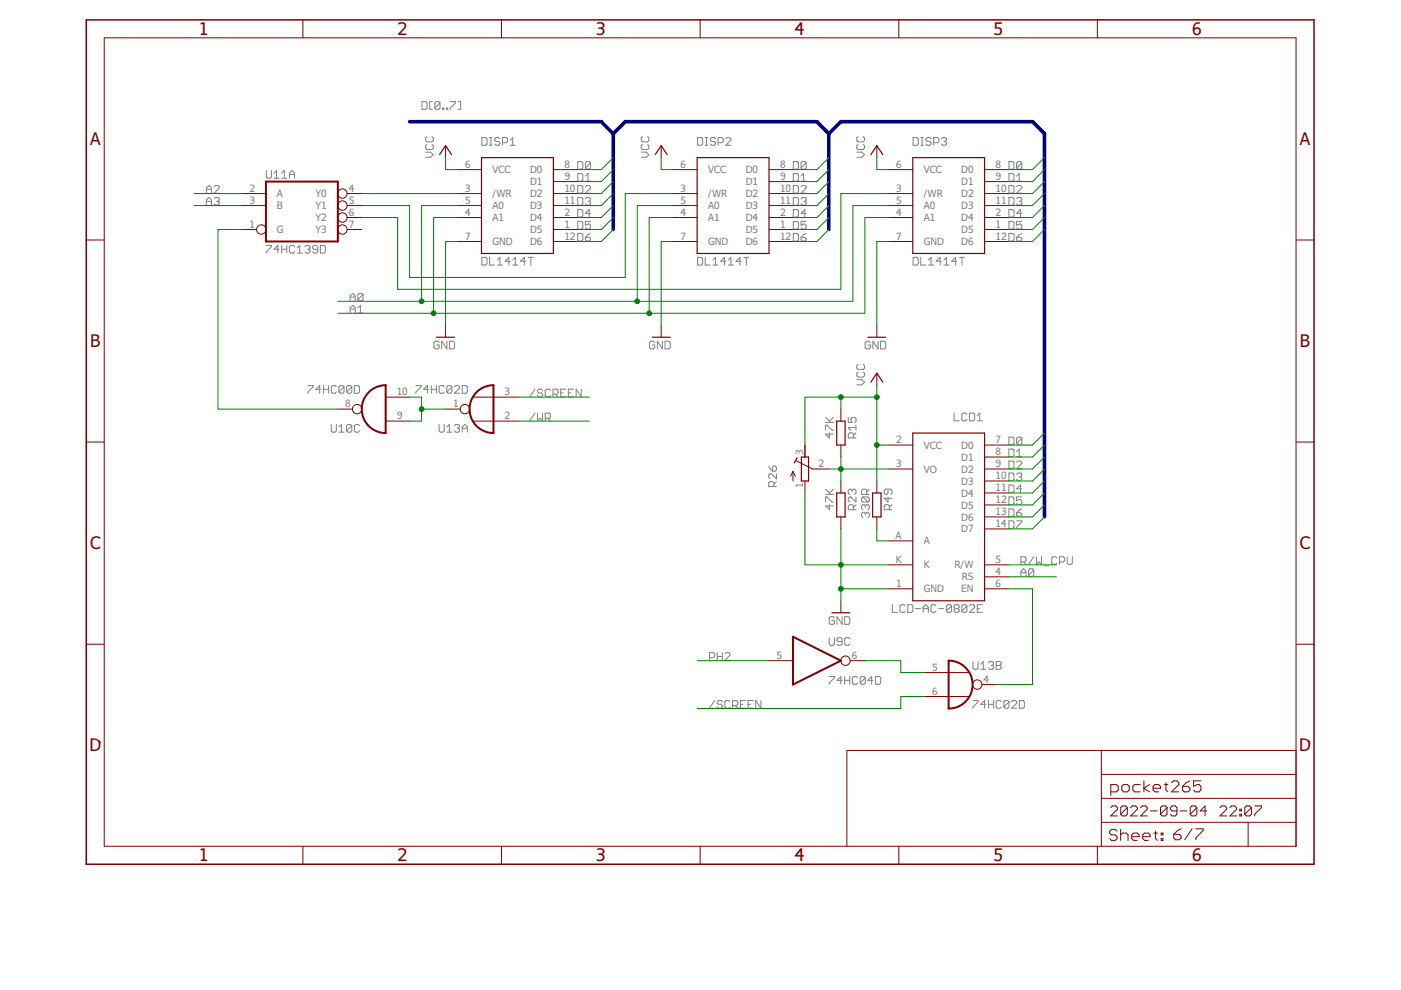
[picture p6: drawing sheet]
<svg xmlns="http://www.w3.org/2000/svg" width="297mm" height="210mm" viewBox="0 0 297 210" stroke-linecap="round" stroke-linejoin="round" font-family="sans-serif">
<g fill="none" stroke="#808080" stroke-width=".21">
<path d="M45.4 39.6l.3-.3h.5l.3 .3v.3l-1.1 1.1h1.1M56.5 36.2v1.3l.2 .3h.6l.3-.3v-1.3M58.1 37.8h1.1M58.1 36.7l.5-.5v1.6M59.7 37.8h1.1M59.7 36.7l.6-.5v1.6M61.4 37.8v-1.1l.5-.5 .6 .5v1.1M61.4 37h1.1M89.5 21.5h.8l.3 .3v1.1l-.3 .3h-.8zM90.2 32.3h1.1l.6 .5-.6 .5h-1.1M90.5 30.6l-.3 .3v.5l.3 .3h1.1l.3-.3v-.5l-.3-.3M90.5 29l-.3 .3v.5l.3 .3h1.1l.3-.3v-.5l-.3-.3"/>
<path d="M91.7 21.5h-.6v1.7h.6M93.3 21.8v1.1l-.3 .3h-.5l-.3-.3M93.3 21.8l-.3-.3h-.5l-.3 .3v1.1M93.3 21.8l-1.1 1.1M93.8 22.9h.3v.3h-.3zM94.7 22.9h.2v.3h-.2zM95.5 21.5h1.1v.3l-1.1 1.1v.3M97.1 21.5h.6v1.7h-.6M102.2 29.2h.8l.3 .2v1.1l-.3 .3h-.8zM103.8 30.8h.6M103.8 29.2h.6M104.1 29.2v1.6"/>
<path d="M106 29.4l-.3-.2h-.5l-.3 .2v.3l.3 .3h.5l.3 .3v.2l-.3 .3h-.5l-.3-.3M106.5 30.3h.9l.2-.3v-.6l-.2-.2h-.9v1.6M108.2 30.8h1.1M108.2 29.7l.5-.5v1.6M122.5 34.2h.8l.3 .3v1.1l-.3 .3h-.8zM122.5 36.8h.8l.3 .3v1l-.3 .3h-.8zM122.5 39.3h.8l.3 .3v1.1l-.3 .3h-.8zM124.1 39.6l.3-.3h.5l.3 .3v.3l-1.1 1.1h1.1M124.1 38.4h1.1M124.1 37.3l.6-.5v1.6M125.2 34.5l-.3-.3h-.5l-.3 .3v1.1M125.2 34.5v1.1l-.3 .3h-.5l-.3-.3"/>
<path d="M125.2 34.5l-1.1 1.1M136 32.3h1l.6 .5-.6 .5h-1M136.2 30.6l-.2 .3v.5l.2 .3h1.1l.3-.3v-.5l-.3-.3M136.2 29l-.2 .3v.5l.2 .3h1.1l.3-.3v-.5l-.3-.3M147.9 29.2h.8l.3 .2v1.1l-.3 .3h-.8zM149.5 30.8h.6M149.5 29.2h.6M149.8 29.2v1.6M151.7 29.4l-.3-.2h-.5l-.3 .2v.3l.3 .3h.5l.3 .3v.2l-.3 .3h-.5l-.3-.3M152.3 30.3h.8l.2-.3v-.6l-.2-.2h-.8v1.6M153.9 29.4l.3-.2h.5l.3 .2v.3l-1.1 1.1h1.1M168.2 34.2h.8l.3 .3v1.1l-.3 .3h-.8z"/>
<path d="M168.2 36.8h.8l.3 .3v1l-.3 .3h-.8zM168.2 39.3h.8l.3 .3v1.1l-.3 .3h-.8zM169.8 39.6l.3-.3h.5l.3 .3v.3l-1.1 1.1h1.1M169.8 38.4h1.1M169.8 37.3l.6-.5v1.6M170.9 34.5l-.3-.3h-.5l-.3 .3v1.1M170.9 34.5v1.1l-.3 .3h-.5l-.3-.3M170.9 34.5l-1.1 1.1M181.7 32.3h1l.6 .5-.6 .5h-1M181.9 30.6l-.2 .3v.5l.2 .3h1.1l.3-.3v-.5l-.3-.3M181.9 29l-.2 .3v.5l.2 .3h1.1l.3-.3v-.5l-.3-.3M193.6 29.2h.8l.3 .2v1.1l-.3 .3h-.8z"/>
<path d="M195.2 30.8h.6M195.2 29.2h.6M195.5 29.2v1.6M197.4 29.4l-.3-.2h-.5l-.3 .2v.3l.3 .3h.5l.3 .3v.2l-.3 .3h-.5l-.3-.3M198 30.3h.8l.3-.3v-.6l-.3-.2h-.8v1.6M199.6 29.4l.3-.2h.5l.3 .2v.3l-.3 .3M200.1 30h.3M200.4 30l.3 .3v.2l-.3 .3h-.5l-.3-.3M213.9 34.2h.8l.3 .3v1.1l-.3 .3h-.8zM213.9 36.8h.8l.3 .3v1l-.3 .3h-.8zM213.9 39.3h.8l.3 .3v1.1l-.3 .3h-.8zM215.5 37.3l.6-.5v1.6"/>
<path d="M215.5 39.6l.3-.3h.6l.2 .3v.3l-1.1 1.1h1.1M215.5 38.4h1.1M216.6 34.5l-.2-.3h-.6l-.3 .3v1.1M216.6 34.5v1.1l-.2 .3h-.6l-.3-.3M216.6 34.5l-1.1 1.1M43.8 42.7h1.1M43.8 41v-1.1l.5-.6 .6 .6v1.1M43.8 43.5v-1.1l.5-.5 .6 .5v1.1M43.8 40.2h1.1M45.4 42.1l.3-.2h.5l.3 .2v.3l-.3 .3M45.9 42.7h.3M46.2 42.7l.3 .2v.3l-.3 .3h-.5l-.3-.3"/>
<path d="M56.5 52h1.1v.3l-1.1 1.1v.3M59.2 52.9h-1.1l.8-.9v1.7M59.7 52.9h1.1M59.7 52v1.7M60.8 52v1.7M62.5 52.3l-.3-.3h-.6l-.2 .3v1.1l.2 .3h.6l.3-.3M63 53.7h1.1M63 52.6l.5-.6v1.7M64.6 52.3l.3-.3h.5l.3 .3v.3l-.3 .3M65.2 52.9h.2M65.4 52.9l.3 .2v.3l-.3 .3h-.5l-.3-.3M67.4 52.9h-.9l-.2-.3v-.3l.2-.3h.6l.3 .3v1.1l-.3 .3h-.6l-.2-.3"/>
<path d="M67.9 52h.8l.3 .3v1.1l-.3 .3h-.8zM102.2 54.6h.8l.3 .2v1.1l-.3 .3h-.8zM103.8 54.6v1.6h1.1M105.5 56.2h1M105.5 55.1l.5-.5v1.6M108.2 55.4h-1.1l.8-.8v1.6M108.7 56.2h1.1M108.7 55.1l.6-.5v1.6M111.4 55.4h-1l.8-.8v1.6M112 54.6h1.1M112.5 54.6v1.6M122.5 41.9h.8l.3 .2v1.1l-.3 .3h-.8z"/>
<path d="M122.5 46.9h.8l.3 .3v1.1l-.3 .3h-.8zM122.5 44.4h.8l.3 .3v1.1l-.3 .2h-.8zM122.5 49.5h.8l.3 .3v1l-.3 .3h-.8zM124.1 42.1l.3-.2h.5l.3 .2v.3l-.3 .3M124.1 50.3h.8l.3 .3v.2l-.3 .3h-.5l-.3-.3zM124.7 42.7h.2M124.9 42.7l.3 .2v.3l-.3 .3h-.5l-.3-.3M125.2 46.9h-1.1v.9l.6-.3h.2l.3 .3v.5l-.3 .3h-.5l-.3-.3M125.2 49.5l-1.1 .8M125.2 45.2h-1.1l.8-.8v1.6M147.9 54.6h.8l.3 .2v1.1l-.3 .3h-.8zM149.5 54.6v1.6h1.1"/>
<path d="M151.2 56.2h1M151.2 55.1l.5-.5v1.6M153.9 55.4h-1.1l.8-.8v1.6M154.4 56.2h1.1M154.4 55.1l.6-.5v1.6M157.1 55.4h-1l.8-.8v1.6M157.7 54.6h1.1M158.2 54.6v1.6M168.2 41.9h.8l.3 .2v1.1l-.3 .3h-.8zM168.2 49.5h.8l.3 .3v1l-.3 .3h-.8zM168.2 44.4h.8l.3 .3v1.1l-.3 .2h-.8zM168.2 46.9h.8l.3 .3v1.1l-.3 .3h-.8z"/>
<path d="M169.8 50.3h.8l.3 .3v.2l-.3 .3h-.5l-.3-.3zM169.8 42.1l.3-.2h.5l.3 .2v.3l-.3 .3M170.4 42.7h.2M170.6 42.7l.3 .2v.3l-.3 .3h-.5l-.3-.3M170.9 49.5l-.5 .3-.6 .5M170.9 46.9h-1.1v.9l.6-.3h.2l.3 .3v.5l-.3 .3h-.5l-.3-.3M170.9 45.2h-1.1l.8-.8v1.6M193.6 54.6h.8l.3 .2v1.1l-.3 .3h-.8zM195.2 54.6v1.6h1.1M196.9 56.2h1.1M196.9 55.1l.5-.5v1.6M199.6 55.4h-1.1l.8-.8v1.6"/>
<path d="M200.1 56.2h1.1M200.1 55.1l.6-.5v1.6M202.9 55.4h-1.1l.8-.8v1.6M203.4 54.6h1.1M204 54.6v1.6M213.9 44.4h.8l.3 .3v1.1l-.3 .2h-.8zM213.9 41.9h.8l.3 .2v1.1l-.3 .3h-.8zM213.9 46.9h.8l.3 .3v1.1l-.3 .3h-.8zM213.9 49.5h.8l.3 .3v1l-.3 .3h-.8zM215.5 50.3h.9l.2 .3v.2l-.2 .3h-.6l-.3-.3zM215.5 42.1l.3-.2h.6l.2 .2v.3l-.2 .3M216.1 42.7h.3"/>
<path d="M216.4 42.7l.2 .2v.3l-.2 .3h-.6l-.3-.3M216.6 45.2h-1.1l.9-.8v1.6M216.6 49.5l-.5 .3-.6 .5M216.6 46.9h-1.1v.9l.6-.3h.3l.2 .3v.5l-.2 .3h-.6l-.3-.3M74.2 63.8v-1.1l.6-.5 .5 .5v1.1M74.2 66.4v-1.1l.6-.6 .5 .6v1.1M74.2 63h1.1M74.2 65.5h1.1M75.9 65.3l.5-.6v1.7M75.9 66.4h1.1M77 62.5l-.3-.3h-.6l-.2 .3v1M77 62.5v1l-.3 .3h-.6l-.2-.3"/>
<path d="M77 62.5l-1.1 1M93.1 72.6l-.3-.3h-.5l-.3 .3v1.1l.3 .3h.5l.3-.3v-.5h-.5M94.7 72.3v1.7l-1.1-1.7v1.7M95.3 72.3h.8l.3 .3v1.1l-.3 .3h-.8zM138.8 72.6l-.3-.3h-.5l-.3 .3v1.1l.3 .3h.5l.3-.3v-.5h-.5M140.4 72.3v1.7l-1-1.7v1.7M141 72.3h.8l.3 .3v1.1l-.3 .3h-.8zM181.9 77.2l-.2 .3v.5l.2 .3h1.1l.3-.3v-.5l-.3-.3M181.9 78.9l-.2 .2v.6l.2 .2h1.1l.3-.2v-.6l-.3-.2M184.5 72.6l-.2-.3h-.6l-.3 .3v1.1l.3 .3h.6l.2-.3v-.5h-.5M186.2 72.3v1.7l-1.1-1.7v1.7M186.7 72.3h.8l.3 .3v1.1l-.3 .3h-.8z"/>
<path d="M65.3 81.7h1.1v.3l-1.1 1.1v.3M68 82.5h-1l.8-.8v1.7M68.6 82.5h1.1M68.6 81.7v1.7M69.7 81.7v1.7M70.2 90v1.4l.3 .2h.5l.3-.2v-1.4M71.3 82l-.3-.3h-.5l-.3 .3v1.1l.3 .3h.5l.3-.3M71.9 91.6h1M71.9 90.5l.5-.5v1.6M72.9 82l-.2-.3h-.6l-.2 .3v1.1M72.9 82v1.1l-.2 .3h-.6l-.2-.3M72.9 82l-1 1.1"/>
<path d="M74.6 82l-.3-.3h-.5l-.3 .3v1.1M74.6 82v1.1l-.3 .3h-.5l-.3-.3M74.6 90.3l-.3-.3h-.5l-.3 .3v1.1M74.6 90.3v1.1l-.3 .2h-.5l-.3-.2M74.6 82l-1.1 1.1M74.6 90.3l-1.1 1.1M75.1 81.7h.8l.3 .3v1.1l-.3 .3h-.8zM76.2 90.3l-.3-.3h-.5l-.3 .3v1.1l.3 .2h.5l.3-.2M88.2 81.7h1.1v.3l-1.1 1.1v.3M90.9 82.5h-1.1l.8-.8v1.7M91.4 82.5h1.1M91.4 81.7v1.7"/>
<path d="M92.5 81.7v1.7M93.1 90v1.4l.2 .2h.6l.3-.2v-1.4M94.2 82l-.3-.3h-.6l-.2 .3v1.1l.2 .3h.6l.3-.3M94.7 91.6h1.1M94.7 90.5l.6-.5v1.6M95.8 82l-.3-.3h-.5l-.3 .3v1.1M95.8 82v1.1l-.3 .3h-.5l-.3-.3M95.8 82l-1.1 1.1M96.4 82l.2-.3h.6l.2 .3v.3l-1 1.1h1M96.4 90.3l.2-.3h.6l.2 .3v.2l-.2 .3M96.9 90.8h.3M97.2 90.8l.2 .3v.3l-.2 .2h-.6l-.2-.2"/>
<path d="M98 81.7h.8l.3 .3v1.1l-.3 .3h-.8zM98 91.6v-1.1l.5-.5 .6 .5v1.1M98 90.8h1.1M113.4 82.5l-1.1 1.6M113.4 87.6l-1.1 1.6M114 87.6v1.6l.5-.5 .5 .5v-1.6M115 82.8l-.2-.3h-.6l-.2 .3v.2l.2 .3h.6l.2 .3v.3l-.2 .2h-.6l-.2-.2M115.6 88.7h.8l.3-.3v-.6l-.3-.2h-.8v1.6M116.1 88.7l.6 .5M116.7 82.8l-.3-.3h-.5l-.3 .3v1.1l.3 .2h.5l.3-.2M117.2 83.6h.8l.3-.3v-.5l-.3-.3h-.8v1.6M117.8 83.6l.5 .5"/>
<path d="M118.9 83.3h.5M120 82.5h-1.1v1.6h1.1M120.5 83.3h.6M121.6 82.5h-1.1v1.6h1.1M123.2 82.5v1.6l-1-1.6v1.6M163 98.8l.3 .6 .5 .5M163.8 99.1l.3-.3h.2l.3 .3v.5l-.3 .3h-.5zM175 91.2v-1.1h.3l1.1 1.1h.3M175 89.6h1.7M175 88.5l1.1 1.1M175.9 91.8v1.1l-.9-.9h1.7M176.7 88.5l-.8 .8"/>
<path d="M179.9 88.5v1.1h.8l-.3-.8 .3-.3h.5l.3 .3v.5l-.3 .3M180.9 92.9v-.9l-.2-.2h-.6l-.2 .2v.9h1.6M181.5 91.8l-.6 .5M181.5 90.7h-1.6l.5 .5M181.5 90.1v1.1M181.7 80.5h1l.6 .5-.6 .6h-1M202.3 87.6v1.6h1.1M205 87.8l-.3-.2h-.5l-.3 .2v1.1l.3 .3h.5l.3-.3M205.5 87.6h.9l.3 .2v1.1l-.3 .3h-.9zM207.2 89.2h1.1M207.2 88.1l.5-.5v1.6M213.9 92.7h.8l.3 .2v1.1l-.3 .3h-.8z"/>
<path d="M213.9 95.2h.8l.3 .3v1.1l-.3 .2h-.8zM213.9 97.7h.8l.3 .3v1.1l-.3 .3h-.8zM215.5 95.7l.6-.5v1.6M215.5 98l.3-.3h.6l.2 .3v.3l-1.1 1.1h1.1M215.5 96.8h1.1M216.6 92.9l-.2-.2h-.6l-.3 .2v1.1M216.6 92.9v1.1l-.2 .3h-.6l-.3-.3M216.6 92.9l-1.1 1.1M164.1 103.2v-.8l-.3-.3h-.5l-.3 .3v.8h1.6M164.6 100.5v1l-1.1-1h-.2l-.3 .2v.6l.3 .2M164.6 102.1l-.5 .5M175 106.4v-1h.3l1.1 1h.3"/>
<path d="M175 104.8h1.7M175 103.7l1.1 1.1M175.9 107v1.1l-.9-.8h1.7M176.7 103.7l-.8 .8M180.7 104l-.3-.3h-.3l-.2 .3v.5l.2 .3M180.7 104l.2-.3h.3l.3 .3v.5l-.3 .3M180.7 104v.3M180.9 108.1v-.8l-.2-.3h-.6l-.2 .3v.8h1.6M181.5 105.4v1l-1.1-1h-.3l-.2 .2v.6l.2 .2M181.5 107l-.6 .5M182.9 105.4l-.2 .2v.6l.2 .2h1.1M182.9 105.4h1.1l.3 .2v.6l-.3 .2"/>
<path d="M182.9 105.4l1.1 1M183.5 108.9l-.3-.3h-.3l-.2 .3v.6l.2 .2M183.5 107.3l-.3-.3h-.3l-.2 .3v.5l.2 .3M183.5 108.9l.2-.3h.3l.3 .3v.6l-.3 .2M183.5 107.3v.2M183.5 108.9v.3M183.5 107.3l.2-.3h.3l.3 .3v.5l-.3 .3M183.7 104.8v-.8l-.2-.3h-.6l-.2 .3v.8h1.6M184.3 103.7l-.6 .6M188.3 103.7v.8l-.3 .3h-.3l-.2-.3v-.5l.2-.3h1.1l.3 .3v.5l-.3 .3M188.3 105.4v1l-.8-.8h1.6M188.6 108.1v-.8l-.3-.3h-.6l-.2 .3v.8h1.6"/>
<path d="M189.1 107l-.5 .5M213.9 100.3h.8l.3 .2v1.1l-.3 .3h-.8zM213.9 102.8h.8l.3 .3v1.1l-.3 .2h-.8zM213.9 105.3h.8l.3 .3v1.1l-.3 .3h-.8zM213.9 107.9h.8l.3 .3v1l-.3 .3h-.8zM213.9 110.4h.8l.3 .3v1.1l-.3 .3h-.8zM215.5 108.7h.9l.2 .3v.2l-.2 .3h-.6l-.3-.3zM215.5 110.4h1.1v.3l-1.1 1.1v.3M215.5 100.5l.3-.2h.6l.2 .2v.3l-.2 .3M216.1 101.1h.3M216.4 101.1l.2 .3v.2l-.2 .3h-.6l-.3-.3M216.5 119.1h.8l.2-.2v-.6l-.2-.3h-.8v1.7"/>
<path d="M216.6 105.3h-1.1v.9l.6-.3h.3l.2 .3v.5l-.2 .3h-.6l-.3-.3M216.6 107.9l-.5 .3-.6 .5M216.6 103.6h-1.1l.9-.8v1.6M217 119.1l.5 .6M219.2 118l-1.1 1.7M219.7 118v1.7l.6-.6 .5 .6v-1.7M221.4 120h1M224.1 118.3l-.3-.3h-.5l-.3 .3v1.1l.3 .3h.5l.3-.3M224.6 119.1h.8l.3-.2v-.6l-.3-.3h-.8v1.7M226.3 118v1.4l.2 .3h.6l.3-.3v-1.4M150.4 139.4h.8l.3-.2v-.6l-.3-.2h-.8v1.6M152.1 138.4v1.6"/>
<path d="M152.1 139.2h1M153.1 138.4v1.6M153.7 138.6l.3-.2h.5l.3 .2v.3l-1.1 1.1h1.1M175.8 135.2v1.3l.3 .3h.5l.3-.3v-1.3M176.9 131l-.3-.3h-.5l-.3 .3v1.1l.3 .3h.5l.3-.3v-.5h-.5M178.5 130.7v1.7l-1-1.7v1.7M178.5 136h-.8l-.2-.3v-.2l.2-.3h.6l.2 .3v1l-.2 .3h-.6l-.2-.3M179.1 130.7h.8l.3 .3v1.1l-.3 .3h-.8zM180.2 135.5l-.3-.3h-.5l-.3 .3v1l.3 .3h.5l.3-.3M189.2 128.2v1.6h1.1M191.9 128.5l-.3-.3h-.5l-.3 .3v1.1l.3 .2h.5l.3-.2M192.5 128.2h.8l.2 .3v1.1l-.2 .2h-.8z"/>
<path d="M194.1 129h1.1M195.7 129h1.1M195.7 129.8v-1l.6-.6 .5 .6v1M198.5 128.5l-.3-.3h-.6l-.2 .3v1.1l.2 .2h.6l.3-.2M199 129h1.1M201.7 128.5v1.1l-.2 .2h-.6l-.3-.2M201.7 128.5l-.2-.3h-.6l-.3 .3v1.1M201.7 128.5l-1.1 1.1M202.5 129l-.2 .3v.3l.2 .2h.6l.3-.2v-.3l-.3-.3M202.5 129l-.2-.2v-.3l.2-.3h.6l.3 .3v.3l-.3 .2M202.5 129h.6M205 128.5v1.1l-.3 .2h-.5l-.3-.2"/>
<path d="M205 128.5l-.3-.3h-.5l-.3 .3v1.1M205 128.5l-1.1 1.1M205.5 128.5l.3-.3h.6l.3 .3v.3l-1.2 1h1.2M207.2 129h.5M208.3 128.2h-1.1v1.6h1.1M216.5 122.2v-1.1l.5-.5 .5 .5v1.1M216.5 121.4h1M219.2 120.9l-.3-.3h-.5l-.3 .3v1M219.2 120.9v1l-.3 .3h-.5l-.3-.3M219.2 120.9l-1.1 1M151.5 148.5l-1.1 1.7M153.1 148.8l-.2-.3h-.6l-.2 .3v.3l.2 .2h.6l.2 .3v.3l-.2 .3h-.6l-.2-.3"/>
<path d="M154.8 148.8l-.3-.3h-.5l-.3 .3v1.1l.3 .3h.5l.3-.3M155.3 149.6h.8l.3-.3v-.5l-.3-.3h-.8v1.7M155.9 149.6l.5 .6M157 149.3h.5M158.1 148.5h-1.1v1.7h1.1M158.6 149.3h.6M159.7 148.5h-1.1v1.7h1.1M161.3 148.5v1.7l-1.1-1.7v1.7M175.8 143.4h1.1v.3l-1.1 1.1v.3M178.5 144.3h-1l.8-.9v1.7M179.1 143.4v1.7M179.1 144.3h1.1"/>
<path d="M180.2 143.4v1.7M181.8 143.7l-.3-.3h-.5l-.3 .3v1.1l.3 .3h.5l.3-.3M183.5 143.7v1.1l-.3 .3h-.6l-.2-.3M183.5 143.7l-.3-.3h-.6l-.2 .3v1.1M183.5 143.7l-1.1 1.1M185.1 144.3h-1.1l.8-.9v1.7M185.6 143.4h.9l.2 .3v1.1l-.2 .3h-.9zM206.3 148.5h1.1v.3l-1.1 1.1v.3M206.3 140.3v1.3l.3 .3h.5l.3-.3v-1.3M207.9 141.9h1.1M207.9 140.8l.6-.5v1.6M209 149.3h-1.1l.8-.8v1.7"/>
<path d="M209.6 149.3h1.1M209.6 148.5v1.7M209.6 140.5l.2-.2h.6l.3 .2v.3l-.3 .3M210.1 141.1h.3M210.4 141.1l.3 .3v.2l-.3 .3h-.6l-.2-.3M210.7 148.5v1.7M211.2 140.3h.8l.3 .2v.3l-.3 .3 .3 .3v.2l-.3 .3h-.8zM211.2 141.1h.8M212.3 148.8l-.3-.3h-.5l-.3 .3v1.1l.3 .3h.5l.3-.3M213.9 148.8v1.1l-.2 .3h-.6l-.3-.3M213.9 148.8l-.2-.3h-.6l-.3 .3v1.1M213.9 148.8l-1.1 1.1"/>
<path d="M214.5 148.8l.3-.3h.5l.3 .3v.3l-1.1 1.1h1.1M216.1 148.5h.8l.3 .3v1.1l-.3 .3h-.8z"/>
</g>
<g fill="none" stroke="#800000" stroke-width=".21">
<path d="M22.1 8h252.7v171.4h-252.7zM64.2 4.2v3.8M106.3 4.2v3.8M148.4 4.2v3.8M190.6 4.2v3.8M232.7 4.2v3.8M94.5 30.9v2.5M97 36h5.1M117.3 36h5.1M117.3 38.5h5.1M140.2 30.9v2.5M142.7 36h5.1"/>
<path d="M163 36h5.1M163 38.5h5.1M185.9 30.9v2.5M188.4 36h5.1M208.7 36h5.1M208.7 38.5h5.1M18.3 50.9h3.8M51.3 41h5.1M51.3 43.6h5.1M51.3 48.7h3.1M73.6 41h3.1M73.6 43.6h3.1"/>
<path d="M73.6 46.1h3.1M73.6 48.7h3.1M97 41h5.1M97 43.6h5.1M97 46.1h5.1M97 51.2h5.1M117.3 41h5.1M117.3 43.6h5.1M117.3 46.1h5.1M117.3 48.7h5.1M117.3 51.2h5.1M142.7 41h5.1"/>
<path d="M142.7 43.6h5.1M142.7 46.1h5.1M142.7 51.2h5.1M163 41h5.1M163 43.6h5.1M163 46.1h5.1M163 48.7h5.1M163 51.2h5.1M188.4 41h5.1M188.4 43.6h5.1M188.4 46.1h5.1M188.4 51.2h5.1"/>
<path d="M208.7 41h5.1M208.7 43.6h5.1M208.7 46.1h5.1M208.7 48.7h5.1M208.7 51.2h5.1M274.8 50.9h3.8M94.5 69v2.5M140.2 69v2.5M185.9 69v2.5M185.9 79.1v2.6M18.3 93.7h3.8M71.6 86.7h3.1"/>
<path d="M81.8 89.3h5M81.8 84.2h5M94.5 86.7h3.1M100.3 89.3h9.4M100.3 84.2h9.4M168.1 99.9v2.1M168.1 99.9l-.5 1.1M168.1 99.9l.5 1.1M168.8 97.7l3.5 1.7h3.4M170.7 94.4v2.5M178.3 86.7v2.6M178.3 94.4v2.5"/>
<path d="M188.4 94.4h5.1M188.4 99.4h5.1M208.7 94.4h5.1M208.7 96.9h5.1M208.7 99.4h5.1M274.8 93.7h3.8M170.7 102v2.5M178.3 102v2.5M178.3 109.6v2.5M185.9 102v2.5M185.9 109.6v2.5M188.4 119.8h5.1"/>
<path d="M188.4 114.7h5.1M208.7 102h5.1M208.7 104.5h5.1M208.7 107.1h5.1M208.7 109.6h5.1M208.7 112.1h5.1M208.7 119.8h5.1M18.3 136.6h3.8M178.3 127.4v2.5M188.4 124.8h5.1M208.7 122.3h5.1M208.7 124.8h5.1"/>
<path d="M274.8 136.6h3.8M163 140.1h5.1M180.3 140.1h3.1M196.1 142.6h9.3M196.1 147.7h9.3M208.2 145.1h3.1M233.5 159.1v20.3M274.8 159.1h-95.2v20.3M64.2 179.4v3.8M106.3 179.4v3.8M148.4 179.4v3.8M190.6 179.4v3.8"/>
<path d="M232.7 179.4v3.8M233.5 174.3h41.3M233.5 169.3h41.3M233.5 164.2h41.3M235.5 171.2l.4-.3h.7l.3 .3v.4l-1.4 1.4h1.4M235.5 167.9h1.2l.4-.4v-.8l-.4-.4h-1.2v2.4M236.8 176.2l-.4-.3h-.8l-.3 .3v.4l.3 .4h.8l.4 .4v.4l-.4 .4h-.8l-.3-.4M237.6 175.9v2.3M237.6 177l.4-.4h.8l.4 .4v1.2M237.8 166.7l.5-.4h.7l.4 .4v.8l-.4 .4h-.7l-.5-.4zM239 171.2v1.4l-.3 .4h-.7l-.4-.4M239 171.2l-.3-.3h-.7l-.4 .3v1.4"/>
<path d="M239 171.2l-1.4 1.4M239.7 171.2l.4-.3h.7l.3 .3v.4l-1.4 1.4h1.4M239.9 177.4h1.6v-.4l-.4-.4h-.8l-.4 .4v.8l.4 .4h.8M241.8 166.3h-1.2l-.4 .4v.8l.4 .4h1.2M241.8 171.2l.4-.3h.7l.3 .3v.4l-1.4 1.4h1.4M242.3 177.4h1.5v-.4l-.3-.4h-.8l-.4 .4v.8l.4 .4h.8M242.5 165.6v2.3M243.7 166.3l-1.2 .8 1.2 .8M243.9 171.9h1.4M244.5 167.1h1.5v-.4l-.3-.4h-.8l-.4 .4v.8l.4 .4h.8M244.6 176.6h.8M245 176.2v1.6l.4 .4"/>
<path d="M246.2 176.6h.4v.4h-.4zM246.2 177.8h.4v.4h-.4zM246.8 166.3h.8M247.2 165.9v1.6l.4 .4M247.4 171.2l-.3-.3h-.7l-.4 .3v1.4M247.4 171.2v1.4l-.3 .4h-.7l-.4-.4M247.4 171.2l-1.4 1.4M248.4 165.9l.4-.3h.8l.3 .3v.4l-1.5 1.6h1.5M248.9 176.9h1.1l.4 .4v.4l-.4 .4h-.8l-.3-.4zM249.5 171.9h-1l-.4-.3v-.4l.4-.3h.7l.3 .3v1.4l-.3 .4h-.7l-.4-.4M250.2 171.9h1.5M250.4 175.7l-.8 .4-.7 .8"/>
<path d="M250.7 166.7h1.2l.4 .4v.4l-.4 .4h-.8l-.4-.4zM252.3 165.6l-.8 .3-.8 .8M252.8 175.7l-1.6 2.4M253.5 175.7h1.6v.4l-1.6 1.6v.4M253.7 171.2v1.4l-.3 .4h-.7l-.4-.4M253.7 171.2l-.3-.3h-.7l-.4 .3v1.4M253.7 171.2l-1.4 1.4M254.6 165.6h-1.5v1.1l.7-.4h.4l.4 .4v.8l-.4 .4h-.8l-.3-.4M255.9 171.9h-1.5l1.1-1v2.1M258.7 171.2l.3-.3h.7l.4 .3v.4l-1.4 1.4h1.4M260.8 171.2l.3-.3h.7l.4 .3v.4l-1.4 1.4h1.4M262.9 172.6h.3v.4h-.3z"/>
<path d="M262.9 171.6h.3v.3h-.3zM264.6 174.3v5.1M265.3 171.2v1.4l-.3 .4h-.7l-.4-.4M265.3 171.2l-.3-.3h-.7l-.4 .3v1.4M265.3 171.2l-1.4 1.4M266 170.9h1.4v.3l-1.4 1.4v.4"/>
<circle cx="55.4" cy="48.7" r=".99"/>
<circle cx="72.6" cy="41" r=".99"/>
<circle cx="72.6" cy="43.6" r=".99"/>
<circle cx="72.6" cy="46.1" r=".99"/>
<circle cx="72.6" cy="48.7" r=".99"/>
<circle cx="75.7" cy="86.7" r=".99"/>
<circle cx="98.6" cy="86.7" r=".99"/>
<circle cx="179.3" cy="140.1" r=".99"/>
<circle cx="207.2" cy="145.1" r=".99"/>
</g>
<path d="M18.3 4.2h260.3v179h-260.3z" fill="none" stroke="#800000" stroke-width=".32"/>
<g fill="none" stroke="#800000" stroke-width=".25">
<path d="M93.2 32.8l1.3-1.9 1.2 1.9M102.1 33.4h15.2v20.3h-15.2zM138.9 32.8l1.3-1.9 1.3 1.9M147.8 33.4h15.2v20.3h-15.2zM184.6 32.8l1.3-1.9 1.3 1.9M193.5 33.4h15.2v20.3h-15.2zM92.6 71.5h3.8M138.3 71.5h3.8M184 71.5h3.8M169 97l-.6 1.2M169.9 96.9h1.5v5.1h-1.5zM177.4 89.3h1.8v5.1h-1.8z"/>
<path d="M184.6 81l1.3-1.9 1.3 1.9M193.5 91.8h15.2v35.6h-15.2zM177.4 104.5h1.8v5.1h-1.8zM185 104.5h1.8v5.1h-1.8zM176.4 129.9h3.8"/>
</g>
<path d="M56.4 38.5h15.2v12.7h-15.2zM78.3 83l1.6-1 1.9-.3v10.1a5.1 5.1 0 0 1-4.8-3.2 5.1 5.1 0 0 1 1.3-5.6zM101.2 83l1.6-1 1.8-.3v10.1a5.1 5.1 0 0 1-4.7-3.2 5.1 5.1 0 0 1 1.3-5.6zM168.1 135l10.2 5.1-10.2 5zM201.1 140.1a5.1 5.1 0 0 1 5.1 5.1 5.1 5.1 0 0 1-5.1 5z" fill="none" stroke="#800000" stroke-width=".42"/>
<path d="M86.8 25.8h40.7l2.5 2.5M130 28.3l2.6-2.5h40.6l2.5 2.5M130 28.3v20.4M175.7 28.3l2.6-2.5h40.6l2.5 2.5v81.3M175.7 28.3v20.4" fill="none" stroke="#000080" stroke-width=".76"/>
<g fill="none" stroke="#008000" stroke-width=".21">
<path d="M94.5 33.4v2.6h2.5M130 38.5l-2.5 2.5h-5.1M130 36l-2.5 2.5h-5.1M130 33.4l-2.5 2.6h-5.1M140.2 33.4v2.6h2.5M175.7 38.5l-2.5 2.5h-5.1M175.7 36l-2.5 2.5h-5.1M175.7 33.4l-2.5 2.6h-5.1M185.9 33.4v2.6h2.5M221.4 38.5l-2.5 2.5h-5.1M221.4 36l-2.5 2.5h-5.1M221.4 33.4l-2.5 2.6h-5.1"/>
<path d="M41.1 43.6h10.2M41.1 41h10.2M51.3 48.7h-5.1v38h25.4M76.7 41h20.3M97 51.2h-2.5v17.8M97 46.1h-5.1v20.3M97 43.6h-7.6v20.3M130 48.7l-2.5 2.5h-5.1M130 46.1l-2.5 2.6h-5.1M130 43.6l-2.5 2.5h-5.1M130 41l-2.5 2.6h-5.1M142.7 51.2h-2.5v17.8"/>
<path d="M142.7 46.1h-5.1v20.3M142.7 41h-10.1v17.8h-45.8v-15.2h-10.1M142.7 43.6h-7.6v20.3M175.7 48.7l-2.5 2.5h-5.1M175.7 46.1l-2.5 2.6h-5.1M175.7 43.6l-2.5 2.5h-5.1M175.7 41l-2.5 2.6h-5.1M188.4 51.2h-2.5v17.8M188.4 41h-10.1v20.3h-94v-15.2h-7.6M188.4 46.1h-5v20.3h-111.8M188.4 43.6h-7.6v20.3h-109.2M221.4 48.7l-2.5 2.5h-5.1"/>
<path d="M221.4 46.1l-2.5 2.6h-5.1M221.4 43.6l-2.5 2.5h-5.1M221.4 41l-2.5 2.6h-5.1M86.8 84.2h2.6v5.1h-2.6M89.4 86.7h5.1M109.7 84.2h15.2M109.7 89.3h15.2M175.7 99.4h12.7M178.3 84.2v2.5M178.3 96.9v5.1M185.9 94.4h2.5M185.9 81.7v20.3"/>
<path d="M185.9 84.2h-15.2v10.2M221.4 99.4l-2.5 2.6h-5.1M221.4 96.9l-2.5 2.5h-5.1M221.4 94.4l-2.5 2.5h-5.1M221.4 91.8l-2.5 2.6h-5.1M170.7 104.5v15.3h17.7M178.3 112.1v15.3M185.9 112.1v2.6h2.5M213.8 119.8h10.2M221.4 107.1l-2.5 2.5h-5.1M221.4 104.5l-2.5 2.6h-5.1M221.4 102l-2.5 2.5h-5.1"/>
<path d="M221.4 109.6l-2.5 2.5h-5.1M178.3 124.8h10.1M213.8 122.3h10.2M213.8 124.8h5.1v20.3h-7.6M147.8 140.1h15.2M183.4 140.1h7.6v2.5h5.1M196.1 147.7h-5.1v2.5h-43.2"/>
</g>
<g fill="#008000" stroke="#008000" stroke-width=".21">
<circle cx="89.4" cy="63.9" r=".51"/>
<circle cx="135.1" cy="63.9" r=".51"/>
<circle cx="178.3" cy="124.8" r=".51"/>
<circle cx="178.3" cy="119.8" r=".51"/>
<circle cx="185.9" cy="94.4" r=".51"/>
<circle cx="185.9" cy="84.2" r=".51"/>
<circle cx="178.3" cy="84.2" r=".51"/>
<circle cx="91.9" cy="66.4" r=".51"/>
<circle cx="137.6" cy="66.4" r=".51"/>
<circle cx="178.3" cy="99.4" r=".51"/>
<circle cx="89.4" cy="86.7" r=".51"/>
</g>
<g font-size="3.7" fill="#800000">
<text x="42.2" y="7.4">1</text>
<text x="84.3" y="7.4">2</text>
<text x="126.4" y="7.4">3</text>
<text x="168.5" y="7.4">4</text>
<text x="210.6" y="7.4">5</text>
<text x="252.7" y="7.4">6</text>
<text x="19.1" y="30.7">A</text>
<text x="275.6" y="30.7">A</text>
<text x="19.1" y="73.6">B</text>
<text x="275.6" y="73.6">B</text>
<text x="19.1" y="116.4">C</text>
<text x="275.6" y="116.4">C</text>
<text x="18.9" y="159.3">D</text>
<text x="275.4" y="159.3">D</text>
<text x="42.2" y="182.6">1</text>
<text x="84.3" y="182.6">2</text>
<text x="126.4" y="182.6">3</text>
<text x="168.5" y="182.6">4</text>
<text x="210.6" y="182.6">5</text>
<text x="252.7" y="182.6">6</text>
</g>
<g font-size="2.1" fill="#808080">
<text x="98.6" y="35.6">6</text>
<text x="119.7" y="35.6">8</text>
<text x="144.3" y="35.6">6</text>
<text x="165.4" y="35.6">8</text>
<text x="190" y="35.6">6</text>
<text x="211.1" y="35.6">8</text>
<text x="52.9" y="40.7">2</text>
<text x="58.7" y="41.8">A</text>
<text x="66.9" y="41.8">Y0</text>
<text x="74" y="40.7">4</text>
<text x="98.6" y="40.7">3</text>
<text x="104.4" y="41.8">/WR</text>
<text x="104.4" y="36.7">VCC</text>
<text x="112.4" y="36.7">D0</text>
<text x="112.4" y="39.3">D1</text>
<text x="112.4" y="41.8">D2</text>
<text x="119.7" y="38.1">9</text>
<text x="119.7" y="40.7">10</text>
<text x="144.3" y="40.7">3</text>
<text x="150.1" y="41.8">/WR</text>
<text x="150.1" y="36.7">VCC</text>
<text x="158.1" y="36.7">D0</text>
<text x="158.1" y="39.3">D1</text>
<text x="158.1" y="41.8">D2</text>
<text x="165.4" y="38.1">9</text>
<text x="165.4" y="40.7">10</text>
<text x="190" y="40.7">3</text>
<text x="195.9" y="41.8">/WR</text>
<text x="195.9" y="36.7">VCC</text>
<text x="203.8" y="36.7">D0</text>
<text x="203.8" y="39.3">D1</text>
<text x="203.8" y="41.8">D2</text>
<text x="211.1" y="38.1">9</text>
<text x="211.1" y="40.7">10</text>
<text x="52.9" y="43.2">3</text>
<text x="58.7" y="44.3">B</text>
<text x="66.9" y="44.3">Y1</text>
<text x="66.9" y="46.9">Y2</text>
<text x="74" y="43.2">5</text>
<text x="74" y="45.8">6</text>
<text x="98.6" y="43.2">5</text>
<text x="98.6" y="45.8">4</text>
<text x="104.4" y="44.3">A0</text>
<text x="104.4" y="46.9">A1</text>
<text x="112.4" y="44.3">D3</text>
<text x="112.4" y="46.9">D4</text>
<text x="119.7" y="43.2">11</text>
<text x="119.7" y="45.8">2</text>
<text x="144.3" y="43.2">5</text>
<text x="144.3" y="45.8">4</text>
<text x="150.1" y="44.3">A0</text>
<text x="150.1" y="46.9">A1</text>
<text x="158.1" y="44.3">D3</text>
<text x="158.1" y="46.9">D4</text>
<text x="165.4" y="43.2">11</text>
<text x="165.4" y="45.8">2</text>
<text x="190" y="43.2">5</text>
<text x="190" y="45.8">4</text>
<text x="195.9" y="44.3">A0</text>
<text x="195.9" y="46.9">A1</text>
<text x="203.8" y="44.3">D3</text>
<text x="203.8" y="46.9">D4</text>
<text x="211.1" y="43.2">11</text>
<text x="211.1" y="45.8">2</text>
<text x="52.9" y="48.3">1</text>
<text x="58.7" y="49.4">G</text>
<text x="66.9" y="49.4">Y3</text>
<text x="74" y="48.3">7</text>
<text x="98.6" y="50.8">7</text>
<text x="104.4" y="52">GND</text>
<text x="112.4" y="49.4">D5</text>
<text x="112.4" y="52">D6</text>
<text x="119.7" y="48.3">1</text>
<text x="119.7" y="50.8">12</text>
<text x="144.3" y="50.8">7</text>
<text x="150.1" y="52">GND</text>
<text x="158.1" y="49.4">D5</text>
<text x="158.1" y="52">D6</text>
<text x="165.4" y="48.3">1</text>
<text x="165.4" y="50.8">12</text>
<text x="190" y="50.8">7</text>
<text x="195.9" y="52">GND</text>
<text x="203.8" y="49.4">D5</text>
<text x="203.8" y="52">D6</text>
<text x="211.1" y="48.3">1</text>
<text x="211.1" y="50.8">12</text>
<text x="84.1" y="83.8">10</text>
<text x="107" y="83.8">3</text>
<text x="73.2" y="86.4">8</text>
<text x="84.1" y="88.9">9</text>
<text x="96.1" y="86.4">1</text>
<text x="107" y="88.9">2</text>
<text x="190" y="94">2</text>
<text x="195.9" y="95.1">VCC</text>
<text x="203.8" y="95.1">D0</text>
<text x="211.1" y="94">7</text>
<text x="170.3" y="96.5" transform="rotate(-90 170.3 96.5)">3</text>
<text x="173.6" y="99.1">2</text>
<text x="190" y="99.1">3</text>
<text x="195.9" y="100.2">VO</text>
<text x="203.8" y="97.7">D1</text>
<text x="203.8" y="100.2">D2</text>
<text x="211.1" y="96.5">8</text>
<text x="211.1" y="99.1">9</text>
<text x="211.1" y="101.6">10</text>
<text x="170.3" y="103.5" transform="rotate(-90 170.3 103.5)">1</text>
<text x="203.8" y="102.7">D3</text>
<text x="203.8" y="105.3">D4</text>
<text x="203.8" y="107.8">D5</text>
<text x="211.1" y="104.2">11</text>
<text x="211.1" y="106.7">12</text>
<text x="203.8" y="110.4">D6</text>
<text x="203.8" y="112.9">D7</text>
<text x="211.1" y="109.2">13</text>
<text x="211.1" y="111.8">14</text>
<text x="189.9" y="114.3">A</text>
<text x="189.9" y="119.4">K</text>
<text x="195.9" y="115.4">A</text>
<text x="211.1" y="119.4">5</text>
<text x="190" y="124.5">1</text>
<text x="195.9" y="125.6">GND</text>
<text x="195.9" y="120.5">K</text>
<text x="202.4" y="120.5">R/W</text>
<text x="203.8" y="125.6">EN</text>
<text x="203.9" y="123.1">RS</text>
<text x="211.1" y="121.9">4</text>
<text x="211.1" y="124.5">6</text>
<text x="164.6" y="139.7">5</text>
<text x="180.6" y="139.7">6</text>
<text x="197.6" y="142.3">5</text>
<text x="197.6" y="147.3">6</text>
<text x="208.6" y="144.8">4</text>
</g>
</svg>
